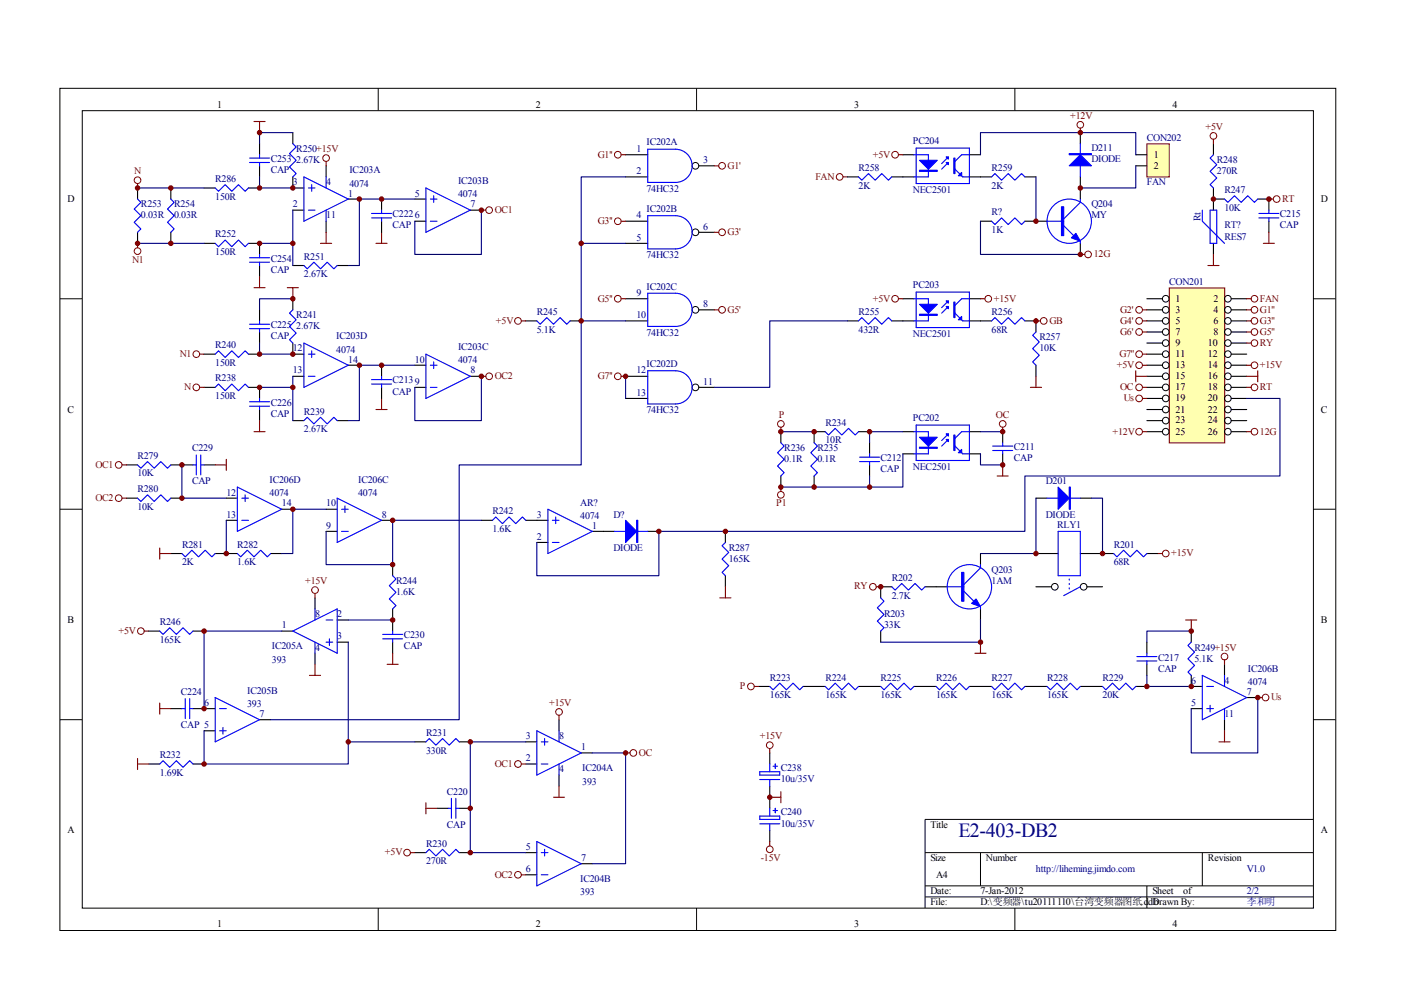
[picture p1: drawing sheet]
<svg xmlns="http://www.w3.org/2000/svg" width="297mm" height="210mm" viewBox="0 0 297 210" stroke-linecap="round" stroke-linejoin="round" font-family="sans-serif">
<g fill="none" stroke="#000" stroke-width=".21">
<path d="M12.7 18.7h270.5v178.6h-270.5zM80.2 18.7v4.7M147.7 18.7v4.7M215.2 18.7v4.7M17.4 23.5h261.1v169h-261.1zM12.7 63.3h4.7M278.4 63.3h4.7M12.7 108h4.7M278.4 108h4.7M12.7 152.6h4.7M278.4 152.6h4.7M278.4 173.7h-82.3v18.8"/>
<path d="M80.2 192.5v4.7M147.7 192.5v4.7M196.1 180.8h82.3M196.1 187.8h82.3M196.1 190.2h82.3M207.9 180.8v7M215.2 192.5v4.7M243.2 187.8v4.7M254.9 180.8v7"/>
<circle cx="147.4" cy="35.2" r=".71"/>
<circle cx="147.4" cy="49.2" r=".71"/>
<circle cx="147.4" cy="65.7" r=".71"/>
<circle cx="147.4" cy="82.1" r=".71"/>
</g>
<g fill="none" stroke="#000" stroke-width=".23">
<path d="M29.2 39.9v2.3M36.2 39.9v2.3M43.3 39.9h2.3M52.7 39.9h2.3M55 30.5v2.3M55 35.2v2.3M62.1 37.5v2.4h2.3M62.1 28.1v2.4M69.1 35.2v2.3M132.6 32.8h4.7M132.6 37.5h4.7M148.2 35.2h3.2"/>
<path d="M191.4 32.8h2.4M191.4 37.5h2.4M205.5 32.8h2.4M205.5 37.5h2.4M29.2 49.3v2.3M36.2 49.3v2.3M43.3 51.6h2.3M52.7 51.6h2.3v2.3M55 56.3v2.3M62.1 44.6h2.3M62.1 56.3h2.3M69.1 46.9v2.4"/>
<path d="M71.5 56.3h2.3M73.8 42.2h2.4M80.9 42.2v2.4M80.9 46.9v2.4M88 46.9h2.3M88 42.2h2.3M99.7 44.6h2.4M132.6 46.9h4.7M132.6 51.6h4.7M148.2 49.3h3.2M43.3 75.1h2.3M52.7 75.1h2.3"/>
<path d="M55 65.7v2.3M55 70.4v2.3M62.1 79.8h2.3M62.1 72.7v2.4h2.3M62.1 63.3v2.4M73.8 77.4h2.4M80.9 77.4v2.4M88 77.4h2.3M99.7 79.8h2.4M132.6 63.3h4.7M132.6 68h4.7M132.6 79.8h4.7"/>
<path d="M148.2 65.7h3.2M191.4 63.3h2.4M191.4 68h2.4M205.5 63.3h2.4M205.5 68h2.4M43.3 82.1h2.3M52.7 82.1h2.3v2.4M55 86.8v2.4M62.1 89.2h2.3M71.5 89.2h2.3M80.9 82.1v2.4M88 82.1h2.3"/>
<path d="M132.6 84.5h4.7M148.2 82.1h3.2M191.4 91.5h2.4M191.4 96.2h2.4M205.5 91.5h2.4M205.5 96.2h2.4"/>
</g>
<g fill="none" stroke="#00f" stroke-width=".23">
<path d="M45.6 39.9l.7 .7 1.4-1.4 1.4 1.4 1.5-1.4 1.4 1.4 .7-.7M52.9 33.5h4.2M52.9 34.5h4.2M55 32.8v.7M55 34.5v.7M62.1 30.5l.7 .7-1.4 1.4 1.4 1.4-1.4 1.4 1.4 1.4-.7 .7M64.4 37.5l9.4 4.7-9.4 4.7zM65.4 39.9h1.4M66.1 39.2v1.4M69.1 37.5v2.4M90.3 39.9l9.4 4.7-9.4 4.7zM137.3 31.6h5.9a3.5 3.5 0 0 1 3.5 3.6 3.5 3.5 0 0 1-3.5 3.5h-5.9z"/>
<path d="M193.8 32.8h3v4.7h-3M194.2 31.4h11.3v7.5h-11.3zM201.1 34.5l-1.4 1.4M201.1 33.3l-1.4 1.4M202.5 35.9l1.6 1.6h1.4M205.5 32.8h-1.6l-1.4 1.4M29.2 42.2l.7 .7-1.4 1.4 1.4 1.4-1.4 1.4 1.4 1.4-.7 .8M36.2 42.2l.7 .7-1.4 1.4 1.4 1.4-1.4 1.4 1.4 1.4-.7 .8M45.6 51.6l.7 .7 1.4-1.4 1.4 1.4 1.5-1.4 1.4 1.4 .7-.7M52.9 55.6h4.2M52.9 54.7h4.2M55 53.9v.8"/>
<path d="M55 55.6v.7M64.4 56.3l.7 .7 1.5-1.4 1.4 1.4 1.4-1.4 1.4 1.4 .7-.7M65.4 44.6h1.4M69.1 44.6v2.3M78.8 45.3h4.2M78.8 46.2h4.2M80.9 44.6v.7M80.9 46.2v.7M91.2 46.9h1.5M91.2 42.2h1.5M91.9 41.5v1.4M137.3 45.7h5.9a3.5 3.5 0 0 1 3.5 3.6 3.5 3.5 0 0 1-3.5 3.5h-5.9z"/>
<path d="M45.6 75.1l.7-.7 1.4 1.4 1.4-1.4 1.5 1.4 1.4-1.4 .7 .7M52.9 68.7h4.2M52.9 69.7h4.2M55 68v.7M55 69.7v.7M62.1 65.7l-.7 .7 1.4 1.4-1.4 1.4 1.4 1.4-1.4 1.4 .7 .7M64.4 72.7l9.4 4.7-9.4 4.7zM65.4 79.8h1.4M65.4 75.1h1.4M66.1 74.4v1.4M80.9 79.8v.7M90.3 75.1l9.4 4.7-9.4 4.7z"/>
<path d="M91.2 77.4h1.5M91.9 76.7v1.4M137.3 62.2h5.9a3.5 3.5 0 0 1 3.5 3.5 3.5 3.5 0 0 1-3.5 3.5h-5.9zM137.3 78.6h5.9a3.5 3.5 0 0 1 3.5 3.5 3.5 3.5 0 0 1-3.5 3.6h-5.9zM193.8 63.3h3v4.7h-3M194.2 61.9h11.3v7.6h-11.3zM201.1 65l-1.4 1.4M201.1 63.8l-1.4 1.4M202.5 66.4l1.6 1.6h1.4M205.5 63.3h-1.6l-1.4 1.5M45.6 82.1l.7-.7 1.4 1.4 1.4-1.4 1.5 1.4 1.4-1.4 .7 .7M52.9 86.1h4.2"/>
<path d="M52.9 85.2h4.2M55 84.5v.7M55 86.1v.7M64.4 89.2l.7-.7 1.5 1.4 1.4-1.4 1.4 1.4 1.4-1.4 .7 .7M78.8 80.5h4.2M78.8 81.4h4.2M80.9 81.4v.7M91.2 82.1h1.5M193.8 91.5h3v4.7h-3M194.2 90.1h11.3v7.5h-11.3zM201.1 93.2l-1.4 1.4M201.1 92l-1.4 1.4"/>
<path d="M202.5 94.6l1.6 1.6h1.4M205.5 91.5h-1.6l-1.4 1.4"/>
</g>
<g fill="none" stroke="#800000" stroke-width=".21">
<circle cx="29.2" cy="38.2" r=".71"/>
<circle cx="69.1" cy="33.5" r=".71"/>
<circle cx="131" cy="32.8" r=".71"/>
<circle cx="153.1" cy="35.2" r=".71"/>
<circle cx="29.2" cy="53.2" r=".71"/>
<circle cx="103.7" cy="44.6" r=".71"/>
<circle cx="131" cy="46.9" r=".71"/>
<circle cx="153.1" cy="49.2" r=".71"/>
<circle cx="41.6" cy="75.1" r=".7"/>
<circle cx="103.7" cy="79.8" r=".71"/>
<circle cx="131" cy="79.8" r=".71"/>
<circle cx="131" cy="63.3" r=".71"/>
<circle cx="153.1" cy="65.7" r=".71"/>
<circle cx="221.3" cy="68" r=".71"/>
<circle cx="41.6" cy="82.1" r=".71"/>
</g>
<g fill="none" stroke="#800000" stroke-width=".23">
<path d="M29.2 38.9v1M53.9 25.8h2.3M55 25.8v2.3M69.1 34.2v1M131.7 32.8h.9M151.4 35.2h1M29.2 51.6v.9M55 58.6v2.4M68 51.6h2.3M69.1 49.3v2.3M79.7 51.6h2.4M80.9 49.3v2.3"/>
<path d="M102.1 44.6h.9M131.7 46.9h.9M151.4 49.3h1M42.3 75.1h1M53.9 61h2.3M60.9 61h2.4M62.1 61v2.3M102.1 79.8h.9M131.7 79.8h.9M131.7 63.3h.9M151.4 65.7h1M219.6 68h1"/>
<path d="M42.3 82.1h1M53.9 91.5h2.3M55 89.2v2.3M79.7 86.8h2.4M80.9 84.5v2.3"/>
</g>
<g fill="none" stroke="#000080" stroke-width=".23">
<path d="M29.2 39.9h14.1M55 37.5v2.4h7.1M62.1 28.1h-7.1v2.4M132.6 37.5h-9.4v30.5h9.4M29.2 51.6h14.1M62.1 44.6v7h-7.1M62.1 51.6v4.7M88 42.2h-11.8v14.1h-2.4M102.1 44.6v9.3h-14.1v-7M123.2 51.6h9.4M55 72.7v2.4h7.1M62.1 63.3h-7.1v2.4"/>
<path d="M62.1 79.8v9.4M88 77.4h-11.8v11.8h-2.4M102.1 79.8v9.4h-14.1v-7.1M132.6 79.8v4.7M55 82.1h7.1"/>
</g>
<g fill="#800000" stroke="#800000" stroke-width=".21">
<circle cx="36.2" cy="39.9" r=".47"/>
<circle cx="36.2" cy="51.6" r=".47"/>
<circle cx="62.1" cy="51.6" r=".47"/>
<circle cx="29.2" cy="39.9" r=".47"/>
<circle cx="29.2" cy="51.6" r=".47"/>
<circle cx="55" cy="28.1" r=".47"/>
<circle cx="55" cy="39.9" r=".47"/>
<circle cx="62.1" cy="39.9" r=".47"/>
<circle cx="76.2" cy="42.2" r=".47"/>
<circle cx="80.9" cy="42.2" r=".47"/>
<circle cx="102.1" cy="44.6" r=".47"/>
<circle cx="55" cy="51.6" r=".47"/>
<circle cx="62.1" cy="75.1" r=".47"/>
<circle cx="76.2" cy="77.4" r=".47"/>
<circle cx="55" cy="75.1" r=".47"/>
<circle cx="55" cy="82.1" r=".47"/>
<circle cx="62.1" cy="63.3" r=".47"/>
<circle cx="62.1" cy="82.1" r=".47"/>
<circle cx="102.1" cy="79.8" r=".47"/>
<circle cx="80.9" cy="77.4" r=".47"/>
<circle cx="123.2" cy="51.6" r=".47"/>
</g>
<g fill="#00f" stroke="#00f" stroke-width=".23">
<path d="M195 34h3.7l-1.9 1.9z"/>
<path d="M200.6 33.3h.5v.4z"/>
<path d="M200.6 34.5h.5v.4z"/>
<path d="M203.9 36.6v.7h-.7z"/>
<path d="M195 64.5h3.7l-1.9 1.9z"/>
<path d="M200.6 63.8h.5v.5z"/>
<path d="M200.6 65h.5v.5z"/>
<path d="M203.9 67.1v.7h-.7z"/>
<path d="M195 92.7h3.7l-1.9 1.9z"/>
<path d="M200.6 92h.5v.5z"/>
<path d="M200.6 93.2h.5v.4z"/>
<path d="M203.9 95.3v.7h-.7z"/>
<path d="M195 36.1h3.7v.2h-3.7z" fill-rule="evenodd"/>
<path d="M202.2 33.5h.3v3.3h-.3z" fill-rule="evenodd"/>
<path d="M195 66.6h3.7v.3h-3.7z" fill-rule="evenodd"/>
<path d="M202.2 64h.3v3.3h-.3z" fill-rule="evenodd"/>
<path d="M195 94.8h3.7v.3h-3.7z" fill-rule="evenodd"/>
<path d="M202.2 92.2h.3v3.3h-.3z" fill-rule="evenodd"/>
</g>
<path d="M243.2 30.6h4.7v6.9h-4.7z" fill="#ffffb0"/>
<g fill="none" stroke="#800000" stroke-width=".21">
<path d="M243.2 30.5h4.7v7h-4.7z"/>
<circle cx="178" cy="37.5" r=".71"/>
<circle cx="189.8" cy="32.8" r=".71"/>
<circle cx="229" cy="26.5" r=".7"/>
<circle cx="230.7" cy="53.9" r=".7"/>
<circle cx="189.8" cy="63.3" r=".71"/>
<circle cx="209.5" cy="63.3" r=".71"/>
<circle cx="165.6" cy="89.9" r=".7"/>
<circle cx="212.6" cy="89.9" r=".71"/>
<circle cx="165.6" cy="104.9" r=".7"/>
</g>
<g fill="none" stroke="#000" stroke-width=".23">
<path d="M179.7 37.5h2.3M189.1 37.5h2.3M207.9 37.5h2.3M217.3 37.5h2.3M229 28.1v2.4M229 37.5v4.7M240.8 32.8h2.4M240.8 35.2h2.4M207.9 46.9h2.3M217.3 46.9h4.7M229 51.6v2.3M179.7 68h2.3"/>
<path d="M189.1 68h2.3M207.9 68h2.3M217.3 68h2.3v2.4M219.6 77.4v2.4M165.6 91.5v2.4M175 91.5h-2.4v2.4M182 91.5h2.4M184.4 93.9v2.3M184.4 98.6v2.3M212.6 91.5v2.4M212.6 96.2v2.4M165.6 100.9v2.4"/>
<path d="M172.6 100.9v2.4"/>
</g>
<g fill="none" stroke="#00f" stroke-width=".23">
<path d="M182 37.5l.7 .7 1.4-1.4 1.4 1.4 1.5-1.4 1.4 1.4 .7-.7M210.2 37.5l.7-.7 1.5 1.4 1.4-1.4 1.4 1.4 1.4-1.4 .7 .7M229 30.5v7M210.2 46.9l.7 .7 1.5-1.4 1.4 1.4 1.4-1.4 1.4 1.4 .7-.7M222 46.9h3.5M225.5 47.8l2.1 2.2M229 42.2v.7l-3.5 3.5M229 51.1v.5M182 68l.7-.7 1.4 1.4 1.4-1.4 1.5 1.4 1.4-1.4 .7 .7M210.2 68l.7-.7 1.5 1.4 1.4-1.4 1.4 1.4 1.4-1.4 .7 .7M219.6 70.4l-.7 .7 1.5 1.4-1.5 1.4 1.5 1.4-1.5 1.4 .7 .7M165.6 93.9l.7 .7-1.4 1.4 1.4 1.4-1.4 1.4 1.4 1.4-.7 .7"/>
<path d="M172.6 93.9l.7 .7-1.4 1.4 1.4 1.4-1.4 1.4 1.4 1.4-.7 .7M175 91.5l.7 .7 1.4-1.4 1.4 1.4 1.4-1.4 1.4 1.4 .7-.7M182.3 96.9h4.2M182.3 97.9h4.2M184.4 96.2v.7M184.4 97.9v.7M210.5 94.6h4.2M210.5 95.5h4.2M212.6 93.9v.7M212.6 95.5v.7"/>
<circle cx="226.7" cy="46.9" r="4.7"/>
</g>
<g fill="#00f" stroke="#00f" stroke-width=".23">
<path d="M228.1 49.5l.9 1.6-1.8-.7z"/>
<path d="M226.7 35.2l2.3-2.4 2.4 2.4z"/>
<path d="M225.1 43.9h.4v6.1h-.4z" fill-rule="evenodd"/>
<path d="M226.7 32.6h4.7v.2h-4.7z" fill-rule="evenodd"/>
</g>
<path d="M207.9 32.8v-4.7h32.9v4.7M219.6 37.5v9.4M240.8 35.2v4.7h-11.8M207.9 46.9v7h21.1M179.7 68h-16.5v14.1h-11.8M165.6 91.5h7M191.4 96.2v7.1h-25.8M191.4 91.5h-7v2.4M207.9 96.2v2.4h4.7M207.9 91.5h4.7M184.4 100.9v2.4" fill="none" stroke="#000080" stroke-width=".23"/>
<g fill="#800000" stroke="#800000" stroke-width=".21">
<circle cx="229" cy="39.9" r=".47"/>
<circle cx="219.6" cy="46.9" r=".47"/>
<circle cx="229" cy="28.1" r=".47"/>
<circle cx="229.1" cy="53.9" r=".47"/>
<circle cx="219.6" cy="68" r=".47"/>
<circle cx="165.6" cy="103.3" r=".47"/>
<circle cx="172.6" cy="103.3" r=".47"/>
<circle cx="172.6" cy="91.5" r=".47"/>
<circle cx="165.6" cy="91.5" r=".47"/>
<circle cx="184.4" cy="103.3" r=".47"/>
<circle cx="184.4" cy="91.5" r=".47"/>
<circle cx="212.6" cy="91.5" r=".47"/>
<circle cx="212.6" cy="98.6" r=".47"/>
</g>
<g fill="none" stroke="#800000" stroke-width=".23">
<path d="M178.7 37.5h1M190.5 32.8h.9M229 27.2v.9M229 53.9h1M190.5 63.3h.9M207.9 63.3h.9M219.6 79.8v2.3M165.6 90.6v.9M212.6 90.6v.9M212.6 98.6v2.3M218.5 82.1h2.3M165.6 103.3v.9"/>
<path d="M211.4 100.9h2.4"/>
</g>
<path d="M248 61.1h11.7v32.8h-11.7z" fill="#ffffb0"/>
<g fill="none" stroke="#800000" stroke-width=".21">
<path d="M247.9 61.1h11.8v32.8h-11.8z"/>
<circle cx="257.3" cy="28.8" r=".7"/>
<circle cx="270.7" cy="42.2" r=".7"/>
<circle cx="109.8" cy="68" r=".71"/>
<circle cx="241.5" cy="65.7" r=".71"/>
<circle cx="241.5" cy="68" r=".71"/>
<circle cx="241.5" cy="77.4" r=".71"/>
<circle cx="241.5" cy="70.4" r=".71"/>
<circle cx="241.5" cy="75.1" r=".71"/>
<circle cx="266" cy="68" r=".71"/>
<circle cx="266" cy="65.7" r=".71"/>
<circle cx="266" cy="63.3" r=".7"/>
<circle cx="266" cy="70.4" r=".7"/>
<circle cx="266" cy="72.7" r=".7"/>
<circle cx="266" cy="77.4" r=".7"/>
<circle cx="25.2" cy="98.6" r=".71"/>
<circle cx="241.5" cy="82.1" r=".71"/>
<circle cx="241.5" cy="91.5" r=".71"/>
<circle cx="241.5" cy="84.5" r=".71"/>
<circle cx="266" cy="82.1" r=".71"/>
<circle cx="266" cy="91.5" r=".7"/>
<circle cx="25.2" cy="105.6" r=".71"/>
<circle cx="247.2" cy="117.4" r=".7"/>
<circle cx="29.9" cy="133.8" r=".7"/>
<circle cx="66.8" cy="125.1" r=".71"/>
<circle cx="185.1" cy="124.4" r=".71"/>
<circle cx="259.6" cy="139.2" r=".71"/>
<circle cx="118.5" cy="150.9" r=".7"/>
<circle cx="134.3" cy="159.6" r=".71"/>
<circle cx="159.2" cy="145.5" r=".71"/>
<circle cx="163.2" cy="158" r=".71"/>
<circle cx="268.3" cy="147.9" r=".71"/>
<circle cx="109.8" cy="162" r=".71"/>
<circle cx="86.3" cy="180.8" r=".71"/>
<circle cx="109.8" cy="185.5" r=".71"/>
<circle cx="163.2" cy="180.1" r=".71"/>
</g>
<g fill="none" stroke="#000" stroke-width=".21">
<circle cx="247.2" cy="68" r=".71"/>
<circle cx="247.2" cy="79.8" r=".71"/>
<circle cx="247.2" cy="65.7" r=".71"/>
<circle cx="247.2" cy="63.3" r=".7"/>
<circle cx="247.2" cy="77.4" r=".7"/>
<circle cx="247.2" cy="70.4" r=".7"/>
<circle cx="247.2" cy="72.7" r=".7"/>
<circle cx="247.2" cy="75.1" r=".7"/>
<circle cx="260.3" cy="68" r=".71"/>
<circle cx="260.3" cy="65.7" r=".71"/>
<circle cx="260.3" cy="79.8" r=".71"/>
<circle cx="260.3" cy="75.1" r=".71"/>
<circle cx="260.3" cy="63.3" r=".71"/>
<circle cx="260.3" cy="70.4" r=".71"/>
<circle cx="260.3" cy="77.4" r=".71"/>
<circle cx="260.3" cy="72.7" r=".71"/>
<circle cx="247.2" cy="82.1" r=".71"/>
<circle cx="247.2" cy="91.5" r=".7"/>
<circle cx="247.2" cy="84.5" r=".7"/>
<circle cx="247.2" cy="86.8" r=".7"/>
<circle cx="247.2" cy="89.2" r=".7"/>
<circle cx="260.3" cy="82.1" r=".71"/>
<circle cx="260.3" cy="91.5" r=".71"/>
<circle cx="260.3" cy="84.5" r=".71"/>
<circle cx="260.3" cy="86.8" r=".71"/>
<circle cx="260.3" cy="89.2" r=".71"/>
<circle cx="223.6" cy="124.4" r=".7"/>
<circle cx="229.8" cy="124.4" r=".71"/>
</g>
<g fill="none" stroke="#000" stroke-width=".23">
<path d="M257.3 30.5v2.3M257.3 39.9v4.7M257.3 51.6v2.3M257.3 42.2h2.3M266.7 42.2h2.3v2.4M269 46.9v2.4M111.5 68h2.3M120.9 68h2.3M243.2 63.3h3.3M243.2 65.7h3.3M243.2 68h3.3M243.2 70.4h3.3"/>
<path d="M243.2 72.7h3.3M243.2 75.1h3.3M243.2 77.4h3.3M243.2 79.8h3.3M261 63.3h3.3M261 65.7h3.3M261 68h3.3M261 70.4h3.3M261 72.7h3.3M261 75.1h3.3M261 77.4h3.3M261 79.8h3.3"/>
<path d="M26.8 98.6h2.4M36.2 98.6h4.7M43.3 98.6h2.3M243.2 82.1h3.3M243.2 84.5h3.3M243.2 86.8h3.3M243.2 89.2h3.3M243.2 91.5h3.3M261 82.1h3.3M261 84.5h3.3M261 86.8h3.3M261 89.2h3.3"/>
<path d="M261 91.5h3.3M26.8 105.6h2.4M36.2 117.4h2.4M36.2 105.6h2.4M45.6 117.4h4.7M48 105.6h2.3M48 110.3h2.3M57.4 117.4h2.3M59.7 108h2.4M69.1 108h2.4M69.1 112.7h2.4M80.9 110.3h2.3"/>
<path d="M83.2 119.7v2.4M102.1 110.3h2.3M111.5 110.3h4.7M113.8 115h2.4M125.6 112.7h4.7M137.3 112.7h2.4M153.8 112.7v2.3M207.9 117.4v2.3M219.6 117.4h4.7M219.6 105.6h2.4M229 117.4h7.1M229 105.6h2.4"/>
<path d="M243.2 117.4h2.3M31.5 133.8h2.4M40.9 133.8h2.4M59.7 133.8h2.4M66.8 126.8v2.3M66.8 138.5v2.4M71.5 131.5h2.3M71.5 136.2h2.3M83.2 129.1v4.7M83.2 136.2v2.3M153.8 122.1v2.3M186.7 133.8v2.4"/>
<path d="M189.1 124.4h-2.4v2.4M196.1 124.4h4.7M207.9 129.1v2.4M219.6 124.4h3.3M230.5 124.4h3.3M243.2 136.2v2.3M252.6 133.8v2.4M36.2 150.2h2.4M40.9 150.2h4.7M43.3 154.9h2.3M55 152.6h2.4M88 157.3h2.3"/>
<path d="M97.4 157.3h2.3M111.5 157.3h2.3M118.5 152.6v2.3M123.2 159.6h2.4M160.9 145.5h2.3M163.2 159.6v2.4M170.3 145.5h4.7M182 145.5h4.7M193.8 145.5h4.7M205.5 145.5h4.7M217.3 145.5h4.7M229 145.5h4.8"/>
<path d="M240.8 145.5h2.4M243.2 140.9v2.3M252.6 143.2v2.3h2.3M252.6 150.2h2.3M259.6 140.9v2.3M259.6 152.6v2.3M264.3 147.9h2.4M31.5 162h2.4M40.9 162h2.4M92.7 171.4h2.3M97.4 171.4h2.3M111.5 162h2.3"/>
<path d="M118.5 164.3v2.4M163.2 166.7v4.7M163.2 176.1v2.3M88 180.8h2.3M97.4 180.8h2.3M111.5 185.5h2.3M111.5 180.8h2.3M123.2 183.1h2.4"/>
</g>
<g fill="none" stroke="#800000" stroke-width=".23">
<path d="M257.3 29.5v1M256.1 56.3h2.3M257.3 53.9v2.4M267.9 51.6h2.3M269 42.2h1M269 49.3v2.3M110.5 68h1M240.8 79.8h2.4M240.8 78.6v2.4M242.2 65.7h1M242.2 68h1M242.2 70.4h1"/>
<path d="M242.2 75.1h1M242.2 77.4h1M264.3 79.8h2.4M264.3 63.3h1M264.3 65.7h1M264.3 68h1M264.3 70.4h1M264.3 77.4h1M264.3 72.7h1M266.7 78.6v2.4M25.9 98.6h.9M45.6 98.6h2.4"/>
<path d="M48 97.4v2.3M242.2 82.1h1M242.2 84.5h1M242.2 91.5h1M264.3 82.1h1M264.3 91.5h1M25.9 105.6h.9M33.9 117.4h2.3M33.9 116.2v2.3M245.5 117.4h1M30.6 133.8h.9M66.8 125.8v1"/>
<path d="M83.2 138.5v2.4M152.6 126.8h2.4M153.8 124.4v2.4M185.8 124.4h.9M206.7 138.5h2.4M207.9 136.2v2.3M251.4 131.5h2.3M252.6 131.5v2.3M259.6 139.9v1M33.9 149.1v2.3M33.9 150.2h2.3M65.6 143.2h2.4"/>
<path d="M66.8 140.9v2.3M82.1 140.9h2.3M118.5 151.7v.9M132.6 159.6h1M159.9 145.5h1M163.2 158.7v.9M258.4 157.3h2.4M259.6 154.9v2.4M266.7 147.9h.9M29.2 162h2.3M29.2 160.8v2.4M90.3 170.2v2.4"/>
<path d="M90.3 171.4h2.4M110.5 162h1M117.3 169h2.4M118.5 166.7v2.3M163.2 169h2.4M163.2 178.4v1M165.6 167.9v2.3M87 180.8h1M110.5 185.5h1"/>
</g>
<g fill="none" stroke="#00f" stroke-width=".23">
<path d="M257.3 32.8l-.7 .7 1.4 1.4-1.4 1.4 1.4 1.4-1.4 1.5 .7 .7M254.9 44.6v2.3l4.7 4.7M256.6 44.6h1.4v7h-1.4zM259.6 42.2l.7 .7 1.4-1.4 1.4 1.4 1.5-1.4 1.4 1.4 .7-.7M266.9 46.2h4.2M266.9 45.3h4.2M269 44.6v.7M269 46.2v.7M113.8 68l.7 .7 1.4-1.4 1.4 1.4 1.5-1.4 1.4 1.4 .7-.7M29.2 98.6l.7 .7 1.4-1.4 1.4 1.4 1.4-1.4 1.4 1.4 .7-.7M40.9 98.6h.7M41.6 96.5v4.2"/>
<path d="M42.6 98.6h.7M42.6 96.5v4.2M29.2 105.6l.7 .7 1.4-1.4 1.4 1.4 1.4-1.4 1.4 1.4 .7-.7M38.6 117.4l.7 .7 1.4-1.4 1.4 1.4 1.4-1.4 1.4 1.4 .7-.7M50.3 117.4l.7 .7 1.4-1.4 1.5 1.4 1.4-1.4 1.4 1.4 .7-.7M50.3 103.3l9.4 4.7-9.4 4.7zM51.3 105.6h1.4M51.3 110.3h1.4M52 104.9v1.4M71.5 105.6l9.4 4.7-9.4 4.7zM72.4 112.7h1.4M72.4 108h1.4"/>
<path d="M73.1 107.3v1.4M104.4 110.3l.7-.7 1.4 1.4 1.4-1.4 1.5 1.4 1.4-1.4 .7 .7M116.2 108l9.4 4.7-9.4 4.7zM117.1 110.3h1.4M117.1 115h1.4M117.8 109.6v1.4M130.3 112.7h7M153.8 115l-.7 .7 1.4 1.4-1.4 1.4 1.4 1.4-1.4 1.5 .7 .7M207.9 119.7v.7l-3.5 3.5M222 105.6h7M224.3 112.7h4.7v9.4h-4.7zM236.1 117.4l.7 .7 1.4-1.4 1.4 1.4 1.4-1.4 1.5 1.4 .7-.7"/>
<path d="M33.9 133.8l.7 .7 1.4-1.4 1.4 1.4 1.4-1.4 1.4 1.4 .7-.7M62.1 133.8l9.4-4.7v9.4zM66.8 129.1v2.4M66.8 136.2v2.3M69.1 131.5h1.4M69.1 136.2h1.4M69.8 135.4v1.5M81.1 134.5h4.3M81.1 135.4h4.3M83.2 122.1l.8 .7-1.5 1.4 1.5 1.4-1.5 1.4 1.5 1.4-.8 .7M83.2 133.8v.7M83.2 135.4v.8"/>
<path d="M186.7 126.8l.7 .7-1.4 1.4 1.4 1.4-1.4 1.4 1.4 1.4-.7 .7M189.1 124.4l.7 .7 1.4-1.4 1.4 1.4 1.4-1.4 1.4 1.4 .7-.7M200.8 124.4h3.6M204.4 125.3l2.1 2.2M207.9 128.6v.5M226.7 122.8v.2M226.7 123.7v.2M226.7 124.6v.3M229 124.4l-3.5 1.9M241 139.2h4.3M243.2 138.5v.7M252.6 136.2l-.7 .7 1.4 1.4-1.4 1.4 1.4 1.4-1.4 1.4 .7 .7"/>
<path d="M38.6 150.2h.7M39.3 148.1v4.3M40.2 150.2h.7M40.2 148.1v4.3M45.6 147.9l9.4 4.7-9.4 4.7zM46.6 150.2h1.4M46.6 154.9h1.4M47.3 154.2v1.4M90.3 157.3l.7-.7 1.4 1.4 1.4-1.4 1.4 1.4 1.5-1.4 .7 .7M113.8 154.9l9.4 4.7-9.4 4.7zM114.8 157.3h1.4M115.5 156.6v1.4"/>
<path d="M118.5 154.9v2.4M163.2 145.5l.7 .8 1.4-1.5 1.4 1.5 1.4-1.5 1.5 1.5 .7-.8M175 145.5l.7 .8 1.4-1.5 1.4 1.5 1.4-1.5 1.4 1.5 .7-.8M186.7 145.5l.7 .8 1.4-1.5 1.4 1.5 1.5-1.5 1.4 1.5 .7-.8M198.5 145.5l.7 .8 1.4-1.5 1.4 1.5 1.4-1.5 1.4 1.5 .7-.8M210.2 145.5l.7 .8 1.5-1.5 1.4 1.5 1.4-1.5 1.4 1.5 .7-.8M222 145.5l.7 .8 1.4-1.5 1.4 1.5 1.4-1.5 1.4 1.5 .7-.8M233.8 145.5l.7 .8 1.4-1.5 1.4 1.5 1.4-1.5 1.4 1.5 .7-.8M241 140.1h4.3M243.2 140.1v.8M254.9 143.2l9.4 4.7-9.4 4.7zM255.9 145.5h1.4"/>
<path d="M255.9 150.2h1.4M256.6 149.5v1.4M259.6 143.2v2.3M259.6 150.2v2.4M33.9 162l.7-.7 1.4 1.4 1.4-1.4 1.4 1.4 1.4-1.4 .7 .7M95 171.4h.7M95.7 169.3v4.2M96.7 171.4h.7M96.7 169.3v4.2M113.8 178.4l9.4 4.7-9.4 4.7zM114.8 162h1.4M118.5 162v2.3"/>
<path d="M161.1 163.6h4.2v.7h-4.2zM161.1 173h4.2v.7h-4.2zM161.1 165.3h4.2M161.1 174.7h4.2M163.2 162v1.6M163.2 165.3v1.4M163.2 171.4v1.6M163.2 174.7v1.4M163.9 162.5h1M163.9 171.9h1M164.4 162v.9M164.4 171.4v.9"/>
<path d="M90.3 180.8l.7-.7 1.4 1.4 1.4-1.4 1.4 1.4 1.5-1.4 .7 .7M114.8 185.5h1.4M114.8 180.8h1.4M115.5 180.1v1.4"/>
<circle cx="205.5" cy="124.4" r="4.7"/>
</g>
<g fill="#00f" stroke="#00f" stroke-width=".23">
<path d="M206 127.9l.9-.9 1 1.6z"/>
<path d="M224.3 103.3l2.4 2.3-2.4 2.4z"/>
<path d="M132.6 110.3l2.4 2.4-2.4 2.3z"/>
<path d="M203.9 121.4h.5v6.1h-.5z" fill-rule="evenodd"/>
<path d="M226.7 103.3h.2v4.7h-.2z" fill-rule="evenodd"/>
<path d="M135 110.3h.2v4.7h-.2z" fill-rule="evenodd"/>
</g>
<g fill="none" stroke="#000080" stroke-width=".23">
<path d="M123.2 68v30.6h-25.8v54h-40M38.6 98.6v7h9.4M264.3 84.5h7.1v16.4h-54.1v11.8h-77.6v9.4h-25.9v-7.1M48 110.3v7.1M69.1 108h-7v9.4h-2.4M102.1 110.3h-18.9v9.4h-14.1v-7M219.6 105.6v11.8h-11.7M231.4 105.6h2.4v11.8M59.7 133.8h-16.4v16.4M73.8 136.2v21.1h14.2M73.8 131.5h9.4M207.9 131.5v4.7h-21.2"/>
<path d="M252.6 133.8h-9.4v2.4M43.3 154.9v7.1h30.5v-4.7M111.5 157.3h-11.8v23.5h11.8M125.6 159.6h7v23.5h-7M243.2 143.2v2.3h9.4M266.7 147.9v11.7h-14.1v-9.4"/>
</g>
<g fill="#800000" stroke="#800000" stroke-width=".21">
<circle cx="219.6" cy="117.4" r=".47"/>
<circle cx="233.8" cy="117.4" r=".47"/>
<circle cx="186.7" cy="124.4" r=".47"/>
<circle cx="207.9" cy="136.2" r=".47"/>
<circle cx="252.6" cy="133.8" r=".47"/>
<circle cx="243.2" cy="145.5" r=".47"/>
<circle cx="252.6" cy="145.5" r=".47"/>
<circle cx="266.7" cy="147.9" r=".47"/>
<circle cx="257.3" cy="42.2" r=".47"/>
<circle cx="269" cy="42.2" r=".47"/>
<circle cx="38.6" cy="105.6" r=".47"/>
<circle cx="48" cy="117.4" r=".47"/>
<circle cx="139.7" cy="112.7" r=".47"/>
<circle cx="153.8" cy="112.7" r=".47"/>
<circle cx="62.1" cy="108" r=".47"/>
<circle cx="83.2" cy="110.3" r=".47"/>
<circle cx="38.6" cy="98.6" r=".47"/>
<circle cx="83.2" cy="119.7" r=".47"/>
<circle cx="83.2" cy="131.5" r=".47"/>
<circle cx="43.3" cy="150.2" r=".47"/>
<circle cx="123.2" cy="68" r=".47"/>
<circle cx="43.3" cy="133.8" r=".47"/>
<circle cx="99.7" cy="180.8" r=".47"/>
<circle cx="99.7" cy="157.3" r=".47"/>
<circle cx="43.3" cy="162" r=".47"/>
<circle cx="73.8" cy="157.3" r=".47"/>
<circle cx="99.7" cy="171.4" r=".47"/>
<circle cx="132.6" cy="159.6" r=".47"/>
<circle cx="132.6" cy="79.8" r=".47"/>
<circle cx="163.2" cy="169" r=".47"/>
</g>
<text font-size="4.2" fill="#000080" x="203.2" y="177.4">E2-403-DB2</text>
<g font-size="2.1">
<text x="46.1" y="22.9">1</text>
<text x="113.6" y="22.9">2</text>
<text x="181.1" y="22.9">3</text>
<text x="248.6" y="22.9">4</text>
<text x="244.6" y="33.5">1</text>
<text x="244.6" y="35.7">2</text>
<text x="14.3" y="42.8">D</text>
<text x="280.1" y="42.8">D</text>
<text x="249.3" y="63.9">1</text>
<text x="257.3" y="63.9">2</text>
<text x="249.3" y="66.3">3</text>
<text x="249.3" y="68.7">5</text>
<text x="249.3" y="71">7</text>
<text x="257.3" y="66.3">4</text>
<text x="257.3" y="68.7">6</text>
<text x="257.3" y="71">8</text>
<text x="249.3" y="73.3">9</text>
<text x="249.3" y="75.7">11</text>
<text x="256.1" y="73.3">10</text>
<text x="256.1" y="75.7">12</text>
<text x="249.3" y="78.1">13</text>
<text x="249.3" y="80.4">15</text>
<text x="249.3" y="82.7">17</text>
<text x="256.1" y="78.1">14</text>
<text x="256.1" y="80.4">16</text>
<text x="256.1" y="82.7">18</text>
<text x="14.3" y="87.5">C</text>
<text x="249.3" y="85.1">19</text>
<text x="249.3" y="87.5">21</text>
<text x="249.3" y="89.8">23</text>
<text x="256.1" y="85.1">20</text>
<text x="256.1" y="87.5">22</text>
<text x="256.1" y="89.8">24</text>
<text x="280.1" y="87.5">C</text>
<text x="249.3" y="92.1">25</text>
<text x="256.1" y="92.1">26</text>
<text x="14.3" y="132.1">B</text>
<text x="280.1" y="132.1">B</text>
<text x="14.3" y="176.7">A</text>
<text x="197.3" y="175.5">Title</text>
<text x="280.1" y="176.7">A</text>
<text x="197.3" y="182.6">Size</text>
<text x="209" y="182.6">Number</text>
<text x="256.1" y="182.6">Revision</text>
<text x="197.3" y="189.6">Date:</text>
<text x="197.3" y="192">File:</text>
<text x="198.5" y="186.1">A4</text>
<text x="207.9" y="189.6">7-Jan-2012</text>
<text x="207.9" y="192">D:\变频器\tu20111110\台湾变频器图纸.ddb</text>
<text x="244.3" y="189.6">Sheet</text>
<text x="244.3" y="192">Drawn By:</text>
<text x="250.9" y="189.6">of</text>
<text x="46.1" y="196.6">1</text>
<text x="113.6" y="196.6">2</text>
<text x="181.1" y="196.6">3</text>
<text x="248.6" y="196.6">4</text>
</g>
<g font-size="2.1" fill="#800000">
<text x="226.9" y="25.2">+12V</text>
<text x="255.6" y="27.5">+5V</text>
<text x="126.7" y="33.5">G1''</text>
<text x="154.3" y="35.7">G1'</text>
<text x="185.1" y="33.5">+5V</text>
<text x="28.4" y="36.9">N</text>
<text x="172.9" y="38.1">FAN</text>
<text x="104.9" y="45.1">OC1</text>
<text x="126.7" y="47.5">G3''</text>
<text x="271.9" y="42.8">RT</text>
<text x="154.3" y="49.9">G3'</text>
<text x="28" y="55.7">N1</text>
<text x="231.9" y="54.5">12G</text>
<text x="126.7" y="63.9">G5''</text>
<text x="185.1" y="63.9">+5V</text>
<text x="210.7" y="63.9">+15V</text>
<text x="267.1" y="63.9">FAN</text>
<text x="105.2" y="68.7">+5V</text>
<text x="154.3" y="66.3">G5'</text>
<text x="222.5" y="68.7">GB</text>
<text x="237.5" y="66.3">G2'</text>
<text x="237.5" y="68.7">G4'</text>
<text x="237.5" y="71">G6'</text>
<text x="267.1" y="66.3">G1''</text>
<text x="267.1" y="68.7">G3''</text>
<text x="267.1" y="71">G5''</text>
<text x="38.1" y="75.7">N1</text>
<text x="237.3" y="75.7">G7''</text>
<text x="267.1" y="73.3">RY</text>
<text x="39" y="82.7">N</text>
<text x="104.9" y="80.4">OC2</text>
<text x="126.7" y="80.4">G7''</text>
<text x="236.8" y="78.1">+5V</text>
<text x="237.5" y="82.7">OC</text>
<text x="267.1" y="82.7">RT</text>
<text x="267.1" y="78.1">+15V</text>
<text x="165.1" y="88.6">P</text>
<text x="211.2" y="88.6">OC</text>
<text x="238.3" y="85.1">Us</text>
<text x="235.9" y="92.1">+12V</text>
<text x="267.1" y="92.1">12G</text>
<text x="20.2" y="99.2">OC1</text>
<text x="20.2" y="106.2">OC2</text>
<text x="164.6" y="107.4">P1</text>
<text x="248.3" y="118">+15V</text>
<text x="64.7" y="123.9">+15V</text>
<text x="181.1" y="125">RY</text>
<text x="25.1" y="134.4">+5V</text>
<text x="116.4" y="149.7">+15V</text>
<text x="156.9" y="146.1">P</text>
<text x="269.5" y="148.5">Us</text>
<text x="135.5" y="160.3">OC</text>
<text x="161.1" y="156.7">+15V</text>
<text x="104.9" y="162.6">OC1</text>
<text x="81.6" y="181.4">+5V</text>
<text x="161.3" y="182.6">-15V</text>
<text x="104.9" y="186.1">OC2</text>
</g>
<g font-size="2.1" fill="#000080">
<text x="243.2" y="29.9">CON202</text>
<text x="57.4" y="34.4">C253</text>
<text x="62.8" y="32.3">R250+15V</text>
<text x="62.8" y="34.6">2.67K</text>
<text x="135" y="32.3">1</text>
<text x="137.1" y="30.8">IC202A</text>
<text x="149.1" y="34.6">3</text>
<text x="193.5" y="30.6">PC204</text>
<text x="231.4" y="32">D211</text>
<text x="231.4" y="34.4">DIODE</text>
<text x="258" y="34.6">R248</text>
<text x="45.6" y="38.6">R286</text>
<text x="57.4" y="36.7">CAP</text>
<text x="62.1" y="39.3">3</text>
<text x="69.2" y="39.3">4</text>
<text x="73.8" y="41.7">1</text>
<text x="74.1" y="36.7">IC203A</text>
<text x="74.1" y="39.6">4074</text>
<text x="88" y="41.7">5</text>
<text x="97.1" y="39">IC203B</text>
<text x="97.1" y="41.8">4074</text>
<text x="135" y="36.9">2</text>
<text x="137.1" y="40.7">74HC32</text>
<text x="182" y="36.3">R258</text>
<text x="182" y="40">2K</text>
<text x="193.5" y="40.9">NEC2501</text>
<text x="210.2" y="36.3">R259</text>
<text x="210.2" y="40">2K</text>
<text x="243.2" y="39.3">FAN</text>
<text x="258" y="36.9">270R</text>
<text x="259.6" y="40.9">R247</text>
<text x="29.9" y="44">R253</text>
<text x="29.9" y="46.3">0.03R</text>
<text x="36.9" y="44">R254</text>
<text x="36.9" y="46.3">0.03R</text>
<text x="45.6" y="42.3">150R</text>
<text x="62.1" y="44">2</text>
<text x="69.2" y="46.3">11</text>
<text x="83.2" y="46.1">C2226</text>
<text x="99.7" y="44">7</text>
<text x="135" y="46.3">4</text>
<text x="137.1" y="44.9">IC202B</text>
<text x="210.2" y="45.6">R?</text>
<text x="231.4" y="44">Q204</text>
<text x="231.4" y="46.3">MY</text>
<text x="254.5" y="46.9" transform="rotate(-90 254.5 46.9)">Rt</text>
<text x="259.6" y="44.7">10K</text>
<text x="271.4" y="46.1">C215</text>
<text x="45.6" y="50.3">R252</text>
<text x="83.2" y="48.4">CAP</text>
<text x="135" y="51.1">5</text>
<text x="149.1" y="48.7">6</text>
<text x="210.2" y="49.4">1K</text>
<text x="259.6" y="48.4">RT?</text>
<text x="259.6" y="50.8">RES7</text>
<text x="271.4" y="48.4">CAP</text>
<text x="45.6" y="54.1">150R</text>
<text x="57.4" y="55.5">C254</text>
<text x="57.4" y="57.8">CAP</text>
<text x="64.4" y="55">R251</text>
<text x="64.4" y="58.8">2.67K</text>
<text x="137.1" y="54.8">74HC32</text>
<text x="135" y="62.8">9</text>
<text x="137.1" y="61.4">IC202C</text>
<text x="149.1" y="65.1">8</text>
<text x="193.5" y="61.1">PC203</text>
<text x="247.9" y="60.5">CON201</text>
<text x="57.4" y="69.6">C225</text>
<text x="57.4" y="71.9">CAP</text>
<text x="62.8" y="67.5">R241</text>
<text x="62.8" y="69.8">2.67K</text>
<text x="71.3" y="71.9">IC203D</text>
<text x="113.8" y="66.7">R245</text>
<text x="113.8" y="70.5">5.1K</text>
<text x="135" y="67.5">10</text>
<text x="137.1" y="71.2">74HC32</text>
<text x="182" y="66.7">R255</text>
<text x="182" y="70.5">432R</text>
<text x="193.5" y="71.5">NEC2501</text>
<text x="210.2" y="66.7">R256</text>
<text x="210.2" y="70.5">68R</text>
<text x="45.6" y="73.8">R240</text>
<text x="45.6" y="77.6">150R</text>
<text x="62.1" y="74.5">12</text>
<text x="71.3" y="74.8">4074</text>
<text x="73.8" y="76.9">14</text>
<text x="88" y="76.9">10</text>
<text x="97.1" y="74.3">IC203C</text>
<text x="97.1" y="77.1">4074</text>
<text x="137.1" y="77.8">IC202D</text>
<text x="220.4" y="72.2">R257</text>
<text x="220.4" y="74.5">10K</text>
<text x="45.6" y="80.9">R238</text>
<text x="62.1" y="79.2">13</text>
<text x="83.2" y="81.3">C2139</text>
<text x="83.2" y="83.7">CAP</text>
<text x="99.7" y="79.2">8</text>
<text x="135" y="79.2">12</text>
<text x="135" y="83.9">13</text>
<text x="149.1" y="81.5">11</text>
<text x="45.6" y="84.6">150R</text>
<text x="57.4" y="86">C226</text>
<text x="57.4" y="88.4">CAP</text>
<text x="64.4" y="87.9">R239</text>
<text x="137.1" y="87.6">74HC32</text>
<text x="193.5" y="89.3">PC202</text>
<text x="40.7" y="95.7">C229</text>
<text x="64.4" y="91.6">2.67K</text>
<text x="166.3" y="95.7">R236</text>
<text x="173.3" y="95.7">R235</text>
<text x="175" y="90.3">R234</text>
<text x="175" y="94">10R</text>
<text x="215" y="95.4">C211</text>
<text x="29.1" y="97.3">R279</text>
<text x="29.1" y="101">10K</text>
<text x="166.3" y="98">0.1R</text>
<text x="173.3" y="98">0.1R</text>
<text x="186.7" y="97.8">C212</text>
<text x="186.7" y="100.1">CAP</text>
<text x="193.5" y="99.7">NEC2501</text>
<text x="215" y="97.8">CAP</text>
<text x="29.1" y="104.3">R280</text>
<text x="40.7" y="102.7">CAP</text>
<text x="48" y="105.1">12</text>
<text x="57.1" y="102.5">IC206D</text>
<text x="57.1" y="105.3">4074</text>
<text x="59.8" y="107.4">14</text>
<text x="69.2" y="107.4">10</text>
<text x="75.9" y="102.5">IC206C</text>
<text x="75.9" y="105.3">4074</text>
<text x="123" y="107.2">AR?</text>
<text x="221.7" y="102.7">D201</text>
<text x="29.1" y="108.1">10K</text>
<text x="48" y="109.7">13</text>
<text x="69.2" y="112.1">9</text>
<text x="80.9" y="109.7">8</text>
<text x="104.4" y="109.1">R242</text>
<text x="104.4" y="112.8">1.6K</text>
<text x="113.8" y="109.7">3</text>
<text x="123" y="110">4074</text>
<text x="125.6" y="112.1">1</text>
<text x="130" y="109.7">D?</text>
<text x="221.7" y="109.7">DIODE</text>
<text x="224.1" y="111.9">RLY1</text>
<text x="38.6" y="116.1">R281</text>
<text x="38.6" y="119.8">2K</text>
<text x="50.3" y="116.1">R282</text>
<text x="50.3" y="119.8">1.6K</text>
<text x="113.8" y="114.5">2</text>
<text x="130" y="116.8">DIODE</text>
<text x="154.5" y="116.8">R287</text>
<text x="154.5" y="119.1">165K</text>
<text x="236.1" y="116.1">R201</text>
<text x="236.1" y="119.8">68R</text>
<text x="84" y="123.9">R244</text>
<text x="189.1" y="123.1">R202</text>
<text x="210.2" y="121.5">Q203</text>
<text x="210.2" y="123.9">1AM</text>
<text x="66.8" y="130.9">8</text>
<text x="71.5" y="130.9">2</text>
<text x="84" y="126.2">1.6K</text>
<text x="187.5" y="130.9">R203</text>
<text x="189.1" y="126.9">2.7K</text>
<text x="33.9" y="132.5">R246</text>
<text x="33.9" y="136.3">165K</text>
<text x="57.7" y="137.7">IC205A</text>
<text x="59.8" y="133.2">1</text>
<text x="66.8" y="137.9">4</text>
<text x="71.5" y="135.6">3</text>
<text x="85.6" y="135.3">C230</text>
<text x="85.6" y="137.7">CAP</text>
<text x="187.5" y="133.2">33K</text>
<text x="253.2" y="137.9">R249+15V</text>
<text x="57.7" y="140.5">393</text>
<text x="245.5" y="140.1">C217</text>
<text x="245.5" y="142.4">CAP</text>
<text x="253.2" y="140.3">5.1K</text>
<text x="264.6" y="142.4">IC206B</text>
<text x="38.4" y="147.3">C224</text>
<text x="43.3" y="149.7">6</text>
<text x="52.4" y="147.1">IC205B</text>
<text x="52.4" y="149.9">393</text>
<text x="163.2" y="144.3">R223</text>
<text x="163.2" y="148">165K</text>
<text x="175" y="144.3">R224</text>
<text x="175" y="148">165K</text>
<text x="186.7" y="144.3">R225</text>
<text x="186.7" y="148">165K</text>
<text x="198.5" y="144.3">R226</text>
<text x="198.5" y="148">165K</text>
<text x="210.2" y="144.3">R227</text>
<text x="210.2" y="148">165K</text>
<text x="222" y="144.3">R228</text>
<text x="222" y="148">165K</text>
<text x="233.8" y="144.3">R229</text>
<text x="233.8" y="148">20K</text>
<text x="252.6" y="149.7">5</text>
<text x="252.6" y="145">6</text>
<text x="259.6" y="145">4</text>
<text x="264.3" y="147.3">7</text>
<text x="264.6" y="145.2">4074</text>
<text x="38.4" y="154.4">CAP 5</text>
<text x="55" y="152">7</text>
<text x="259.6" y="152">11</text>
<text x="33.9" y="160.7">R232</text>
<text x="90.3" y="156.1">R231</text>
<text x="90.3" y="159.8">330R</text>
<text x="111.5" y="161.4">2</text>
<text x="111.5" y="156.7">3</text>
<text x="118.5" y="156.7">8</text>
<text x="123.2" y="159.1">1</text>
<text x="33.9" y="164.4">1.69K</text>
<text x="118.5" y="163.8">4</text>
<text x="123.4" y="163.5">IC204A</text>
<text x="123.4" y="166.4">393</text>
<text x="165.5" y="163.5">C238</text>
<text x="165.5" y="165.9">10u/35V</text>
<text x="94.7" y="168.5">C220</text>
<text x="165.5" y="172.9">C240</text>
<text x="90.3" y="179.5">R230</text>
<text x="94.7" y="175.5">CAP</text>
<text x="165.5" y="175.3">10u/35V</text>
<text x="90.3" y="183.2">270R</text>
<text x="111.5" y="180.2">5</text>
<text x="111.5" y="184.9">6</text>
<text x="123.2" y="182.6">7</text>
<text x="219.6" y="184.9">http://liheming.jimdo.com</text>
<text x="264.3" y="184.9">V1.0</text>
<text x="123" y="187">IC204B</text>
<text x="123" y="189.8">393</text>
<text x="264.3" y="189.6">2/2</text>
<text x="264.3" y="192">李和明</text>
</g>
</svg>
